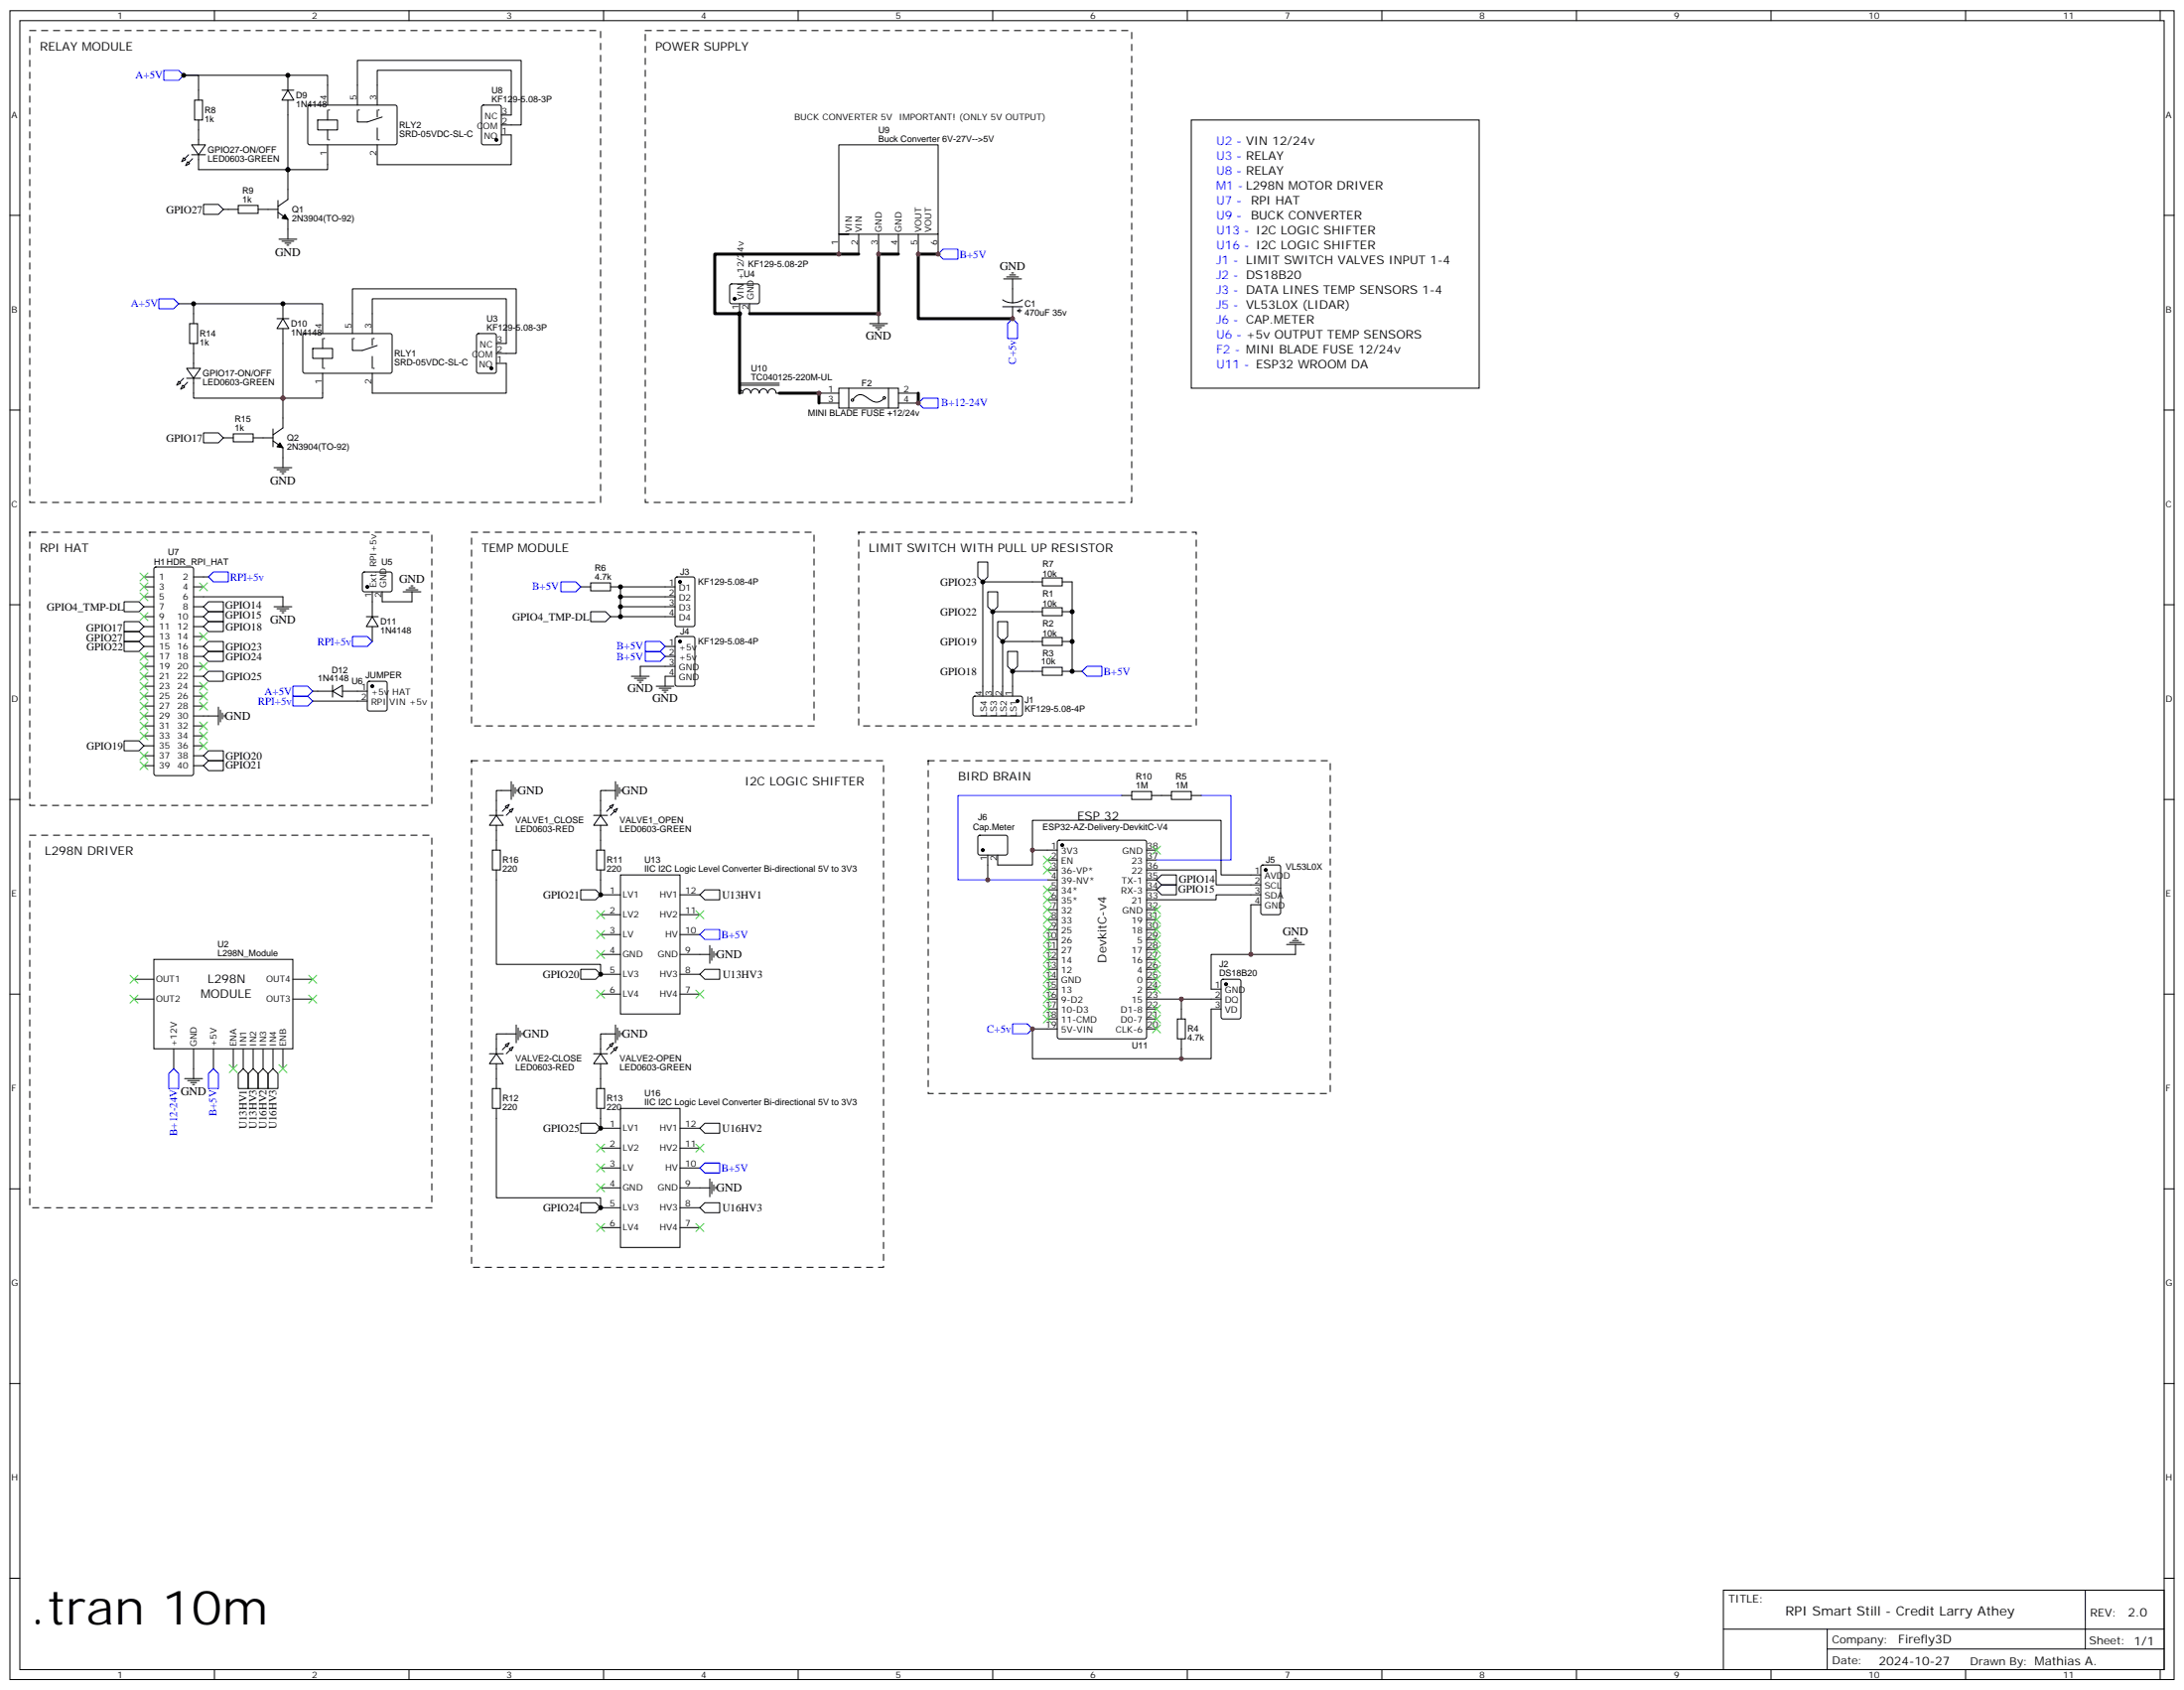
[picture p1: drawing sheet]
<svg xmlns="http://www.w3.org/2000/svg" width="776mm" height="600mm" viewBox="0 0 776 600" stroke-linecap="round" stroke-linejoin="round" font-family="sans-serif">
<g fill="none" stroke="#000" stroke-width=".35">
<path d="M3.5 3.8h769.1v592.7h-769.1zM7.1 7.3h762v585.6h-762zM76.2 3.8v3.5M145.3 3.8v3.5M214.5 3.8v3.5M283.6 3.8v3.5M352.8 3.8v3.5M421.9 3.8v3.5M491.1 3.8v3.5M560.2 3.8v3.5M629.4 3.8v3.5M698.5 3.8v3.5"/>
<path d="M767.6 3.8v3.5M69.1 35.6h2.9v7h-2.9zM70.6 35.6v-8.9h-5.3h51.1v10.6M100.2 32h4.2M102.3 32l2.1 3.6h-4.2zM102.3 35.6v24.7h14.1v-8.9M102.3 26.7v5.3M109.6 37.5l.5-.2 30.6 .1 .4 .6-.1 13-.6 .4h-30.6l-.4-.7v-12.7zM116.4 39.1v3.5M127 39.1v4.2h3.5l5.3-1.7M127 37.3v-15.9h58.2v23h-7M134.1 37.3v-12.3h47.6v15.9h-3.5"/>
<path d="M134.1 39.1v2.5M171.3 37.5l.5-.2h5.6l.7 .5 .1 12.9-.5 .7h-5.9l-.6-.4-.1-13zM65.3 56l.7 .7-1.4 .7zM66.7 57.4l.7 .7-1.4 .7zM68.1 51.4h4.9l-2.4 3.6zM68.1 55h4.9M70.6 55v5.3h31.7v10.5l-3.5 2.5M70.6 42.6v8.8M112.9 42.6h7v3.5h-7zM116.4 46.1v3.6M134.1 45.4v4.3M178.2 47.9h3.5v10.6h-47.6v-7.1"/>
<path d="M423.3 42.6h102.3v95.3h-102.3zM3.5 76.5h3.6M72.3 72.6h5.3l1.8 1.8-1.8 1.7h-5.3zM79.4 74.4h5.3M84.7 73h7v2.8h-7zM91.7 74.4h7.1M98.8 75.4l3.5 2.5v7M98.8 71.2v6.3M769.1 76.5h3.5M99.1 84.9h6.4M100.2 85.7h4.2M101.2 86.4h2.2"/>
<path d="M102 87.1h.7M301.6 83.2h-3.5v-31.8h35.3v31.8h-35.3v7M305.2 83.2v7M312.2 83.2v7M319.3 83.2v7M326.3 83.2v7M333.4 83.2v7M356.7 99.1h6.3M357.7 98.4h4.2M358.8 97.6h2.1M359.5 96.9h.7M359.8 99.1v8.4"/>
<path d="M63.5 107.9h5.3v7M67.4 114.9h2.8v7.1h-2.8zM68.8 107.9h45.9v10.6M98.4 113.2h4.3M100.5 113.2l2.2 3.5h-4.3zM100.5 116.7v24.7h14.2v-8.8M100.5 107.9v5.3M107.8 118.7l.5-.2h30.6l.4 .7v12.9l-.7 .5-30.6-.1-.4-.6v-12.7zM125.2 118.5v-15.9h58.2v22.9h-7M132.3 118.5v-12.4h47.6v15.9h-3.5M169.6 118.7l.4-.2h5.7l.6 .4 .1 13-.5 .6-5.9 .1-.6-.5-.1-12.9zM259.5 101l.5-.2 9.4 .1 .5 .6-.1 5.9-.6 .5-9.5-.1-.4-.6v-5.7z"/>
<path d="M262.8 107.9v3.5M266.3 107.9v3.5M309 114.9h6.4M310.1 115.6h4.2M311.1 116.3h2.2M311.9 117.1h.7M312.2 111.4v3.5M356.3 106.5l1.7 .8 1.8 .2M356.3 108.9h7.1M359.8 108.9v4.3M361.9 110.3h-.3h1.4M362.3 109.6v1.5"/>
<path d="M363.4 106.5l-1.7 .8-1.9 .2M63.5 135.4l.7 .7-1.4 .7zM64.9 136.8l.7 .7-1.4 .7zM66.3 130.8h5l-2.5 3.5zM66.3 134.3h5M68.8 134.3v7.1h31.7v10.6l-3.5 2.4M68.8 122v8.8M111.1 123.8h7.1v3.5h-7.1zM114.7 120.2v3.6M114.7 127.3v3.5M125.2 120.2v4.3h3.6l5.3-1.8M132.3 120.2v2.5"/>
<path d="M132.3 126.6v4.2M176.4 129h3.5v10.6h-47.6v-7M262.8 136.8h14.1M262.8 136.1h14.1M266.7 139.6a1.41 1.41 0 0 0-1.4-1.5 1.41 1.41 0 0 0-1.4 1.5h-1.1M266.9 139.6a1.41 1.41 0 0 1 1.4-1.5 1.41 1.41 0 0 1 1.4 1.5M269.9 139.6a1.41 1.41 0 0 1 1.4-1.5 1.41 1.41 0 0 1 1.4 1.5M272.9 139.6a1.41 1.41 0 0 1 1.4-1.5 1.41 1.41 0 0 1 1.5 1.5M275.9 139.6h1M291 139.6h7.1M298.1 137.9h21.2v7h-21.2zM301.6 137.9v7"/>
<path d="M315.7 137.9v7M319.3 139.6h7M3.5 145.6h3.6M72.3 153.7h5.3l1.8 1.8-1.8 1.8h-5.3zM79.4 155.5h3.5M82.9 154.1h7.1v2.8h-7.1zM90 155.5h7M97 156.6l3.5 2.4v7.1M97 152.3v6.4M291 143.2h7.1M303.2 141.7a3.1 3.1 0 0 1 5.2-.3l.6 .4a3.3 3.3 0 0 0 4.8 0M319.3 143.2h7"/>
<path d="M769.1 145.6h3.5M97.4 166.1h6.3M98.4 166.8h4.3M99.5 167.5h2.1M100.2 168.2h.7M347.5 199.6h3.5v5.3l-1.8 1.8-1.7-1.8zM3.5 214.8h3.6M44.1 213.7h5.3l1.8 1.8-1.8 1.7h-5.3zM51.2 215.5h3.5M51.2 204.9h3.5M51.2 208.4h3.5M51.2 211.9h3.5"/>
<path d="M51.2 219h3.5M54.9 201.6l.5-.2h12.7l.5 .2 .2 .5v72.6l-.2 .5-.5 .2h-12.7l-.5-.2-.2-.5v-72.6zM68.8 211.9h31.7v3.6M68.8 215.5h3.5M68.8 204.9h5.3M68.8 208.4h3.5M68.8 219h3.5M72.3 219l1.8-1.8h5.3v3.6h-5.3zM72.3 215.5l1.8-1.8h5.3v3.5h-5.3zM97.4 215.5h6.3M98.4 216.2h4.3M99.5 216.9h2.1"/>
<path d="M100.2 217.6h.7M129 203.3l.5-.2 9.4 .1 .4 .6v6l-.7 .4-9.4-.1-.4-.6v-5.7zM130.2 219h4.2M132.3 219l2.1 3.5h-4.2zM132.3 210.2v8.8M135.8 210.2v3.5h10.6v-3.5M143.2 210.2h6.4M144.3 209.5h4.2M145.3 208.8h2.2M146 208.1h.8M206.4 208.4h3.5M209.9 207h7.1v2.8h-7.1z"/>
<path d="M209.9 217.2h5.3l1.8 1.8-1.8 1.8h-5.3zM217 208.4h3.5M220.5 215.5h19.4M220.5 211.9h19.4M220.5 219h19.4M239.9 208.4h-19.4v10.6h-3.5M240.1 205.1l.5-.2h5.6l.7 .4v16.5l-.4 .7h-5.9l-.7-.4v-16.5zM351 210.2h3.5v5.3l-1.7 1.7-1.8-1.7zM370.4 205.2h7.1v2.9h-7.1zM370.4 215.8h7.1v2.9h-7.1zM370.4 217.2h-17.6v30M370.4 206.7h-21.2v40.5"/>
<path d="M377.5 206.7h3.5v31.7M377.5 217.2h3.5M769.1 214.8h3.5M44.1 227.8h5.3l1.8 1.8-1.8 1.8h-5.3zM44.1 220.8h5.3l1.8 1.7-1.8 1.8h-5.3zM44.1 224.3h5.3l1.8 1.8-1.8 1.7h-5.3zM51.2 222.5h3.5M51.2 226.1h3.5M51.2 229.6h3.5M51.2 233.1h3.5M51.2 236.6h3.5M68.8 222.5h3.5"/>
<path d="M68.8 226.1h3.5M68.8 229.6h3.5M68.8 233.1h3.5M68.8 236.6h3.5M74.1 227.8h5.3v3.6h-5.3l-1.8-1.8zM74.1 231.4h5.3v3.5h-5.3l-1.8-1.8zM74.1 220.8h5.3v3.5h-5.3l-1.8-1.8zM132.3 222.5v5.3M236.4 229.6h3.5M236.4 233.1h3.5M239.9 236.6h-12.4v3.6M240.1 226.3l.5-.2h5.6l.7 .4v16.5l-.4 .6-5.9 .1-.7-.5v-16.4z"/>
<path d="M354.5 220.8h3.6v5.3l-1.8 1.7-1.8-1.7zM358.1 231.4h3.5v5.2l-1.8 1.8-1.7-1.8zM370.4 226.4h7.1v2.8h-7.1zM370.4 237h7.1v2.8h-7.1zM370.4 238.4h-10.6v8.8M370.4 227.8h-14.1v19.4M377.5 227.8h3.5M377.5 238.4h7M51.2 240.2h3.5M51.2 243.7h3.5M51.2 247.2h3.5M51.2 250.8h3.5"/>
<path d="M51.2 254.3h3.5M51.2 257.8h3.5M68.8 240.2h3.5M68.8 243.7h3.5M68.8 247.2h3.5M68.8 250.8h3.5M68.8 254.3h8.8M68.8 257.8h3.5M72.3 240.2l1.8-1.8h5.3v3.5h-5.3zM77.6 251.1v6.4M78.3 252.2v4.2M79 253.2v2.1"/>
<path d="M79.7 253.9v.7M111.1 245.5h7.1M111.1 249h19.4M118.2 245.5l3.5-2.2v4.3zM118.2 243.3v4.3M121.7 245.5h8.8M130.8 242.1l.4-.2h5.7l.6 .5 .1 9.4-.5 .7h-5.9l-.6-.4-.1-9.5zM224.4 240.2h6.3M225.4 240.9h4.3M226.5 241.6h2.1M227.2 242.3h.7M233.2 243.7h6.3"/>
<path d="M234.2 244.4h4.3M235.3 245.1h2.1M236 245.8h.7M239.9 240.2h-3.5v3.5M346 247.4l.4-.2 16.5 .1 .5 .6-.1 6-.6 .4-16.5-.1-.5-.6v-5.7zM44.1 263.1h5.3l1.8 1.8-1.8 1.7h-5.3zM51.2 261.3h3.5M51.2 264.9h3.5M51.2 268.4h3.5M51.2 271.9h3.5M68.8 261.3h3.5M68.8 264.9h3.5"/>
<path d="M68.8 268.4h3.5M68.8 271.9h3.5M74.1 266.6h5.3v3.6h-5.3l-1.8-1.8zM74.1 270.2h5.3v3.5h-5.3l-1.8-1.8zM181.7 277.6v6.3M182.4 278.6v4.3M183.1 279.7v2.1M218.7 277.6v6.3M219.4 278.6v4.3M220.1 279.7v2.1M3.5 283.9h3.6M173.9 289.6h5"/>
<path d="M176.4 289.6l2.5 3.5h-5zM176.4 293.1v8.8M179.6 286.4l1.4-.7-.7 1.4zM181 287.8l1.4-.7-.7 1.4zM181.7 280.7h-5.3v8.9M183.8 280.4v.7M211 289.6h4.9M213.4 289.6l2.5 3.5h-4.9zM213.4 293.1v8.8M216.6 286.4l1.4-.7-.7 1.4zM218 287.8l1.4-.7-.7 1.4zM218.7 280.7h-5.3v8.9"/>
<path d="M220.8 280.4v.7M347.7 296.8l.5-.2 9.4 .1 .5 .6-.1 5.9-.6 .5-9.5-.1-.4-.6v-5.7zM375.9 298.6l.5-.2h30.4l.6 .4 .1 69.4-.5 .7h-30.6l-.6-.4-.1-69.4zM398.6 282.5h3.6M402.2 281.1h7v2.8h-7zM409.2 282.5h7.1M416.3 281.1h7v2.8h-7zM423.3 282.5h3.6M769.1 283.9h3.5M175 301.9h2.8v7.1h-2.8zM176.4 309v33.5h37v3.5M206.4 316h5.3l1.7 1.8-1.7 1.7h-5.3z"/>
<path d="M212 301.9h2.8v7.1h-2.8zM213.4 317.8h7.1M213.4 309v8.8M220.5 310.7h21.2v49.4h-21.2zM241.7 317.8h7M248.7 317.8l1.8-1.8h5.3v3.5h-5.3zM351 303.7v8.8M366.9 301.9v5.3h-12.4v-3.5M372.2 305.4h3.5M372.2 309h3.5M372.2 312.5h3.5M372.2 316h3.5"/>
<path d="M372.2 319.5h3.5M375.7 301.9h-8.8v-10.6h67v19.4h14.1M407.5 309h24.7v5.3h15.8M407.5 301.9h3.5M407.5 305.4h3.5M407.5 312.5h3.5M407.5 316h3.5M411 316l1.7-1.7h5.3v3.5h-5.3zM412.7 310.7h5.3v3.6h-5.3l-1.7-1.8zM448 317.8h-15.8v1.7h-24.7M448.3 307.4l.4-.2h5.7l.6 .4 .1 16.5-.5 .7h-5.9l-.6-.4-.1-16.5zM213.4 324.8h7.1"/>
<path d="M213.4 331.9h7.1M213.4 338.9h7.1M241.7 324.8h7M241.7 331.9h7M241.7 338.9h10.5M252.2 335.8v6.3M252.9 336.8v4.3M253.6 337.9v2.1M254.4 338.6v.7M372.2 323.1h3.5M372.2 326.6h3.5M372.2 330.1h3.5"/>
<path d="M372.2 333.7h3.5M372.2 337.2h3.5M407.5 323.1h3.5M407.5 326.6h3.5M407.5 330.1h3.5M407.5 333.7h3.5M407.5 337.2h3.5M448 321.3h-3.5v17.6M457.2 335.4h6.3M458.3 334.7h4.2M459.3 334h2.1M460 333.3h.7"/>
<path d="M460.4 335.4v3.5h-30v12.4h3.5M3.5 353.1h3.6M47.6 347.8h7.1M47.6 354.8h7.1M54.7 340.7h49.4v31.8h-49.4zM104.1 347.8h7M104.1 354.8h7M206.4 344.2h5.3l1.7 1.8-1.7 1.8h-5.3zM213.4 353.1h7.1M213.4 346h7.1M241.7 353.1h7M241.7 346h7"/>
<path d="M250.5 344.2h5.3v3.6h-5.3l-1.8-1.8zM372.2 347.8h3.5M372.2 354.8h3.5M372.2 340.7h3.5M372.2 344.2h3.5M372.2 351.3h3.5M372.2 358.4h3.5M407.5 354.8h12.3v7.1M407.5 347.8h3.5M407.5 340.7h3.5M407.5 344.2h3.5M407.5 351.3h3.5"/>
<path d="M407.5 358.4h3.5M419.8 354.8h14.1M433.9 358.4h-3.5v17.6h-10.6M434.2 348l.4-.2h5.7l.6 .4 .1 13-.5 .6-5.9 .1-.6-.5-.1-12.9zM769.1 353.1h3.5M61.7 372.5v7M68.8 372.5v10.5M75.8 372.5v7M82.9 372.5v7M86.4 372.5v7M90 379.5l1.7 1.8v5.3h-3.5v-5.3zM90 372.5v7"/>
<path d="M93.5 379.5l1.7 1.8v5.3h-3.5v-5.3zM93.5 372.5v7M97 379.5l1.8 1.8v5.3h-3.6v-5.3zM97 372.5v7M100.5 372.5v7M173.9 374.2h5M176.4 374.2l2.5 3.6h-5zM176.4 377.8v8.8M179.6 371.1l1.4-.8-.7 1.5zM181 372.5l1.4-.7-.7 1.4zM183.4 367.2h-7v7M183.4 364v6.3"/>
<path d="M184.1 365.1v4.2M184.9 366.1v2.1M185.6 366.8v.7M211 374.2h4.9M213.4 374.2l2.5 3.6h-4.9zM213.4 377.8v8.8M216.6 371.1l1.4-.8-.7 1.5zM218 372.5l1.4-.7-.7 1.4zM218.7 367.2h-5.3v7M218.7 364v6.3M219.4 365.1v4.2M220.1 366.1v2.1"/>
<path d="M220.8 366.8v.7M372.2 361.9h3.5M375.7 365.4h-8.8v10.6h52.9v-7.1M407.5 361.9h3.5M407.5 365.4h3.5M418.4 361.9h2.8v7h-2.8zM65.6 383h6.4M66.7 383.8h4.2M67.7 384.5h2.1M68.4 385.2h.7M84.7 381.3l1.7-1.8 1.8 1.8v5.3h-3.5zM175 386.6h2.8v7h-2.8z"/>
<path d="M176.4 393.6v31.8h37v3.5M206.4 398.9h5.3l1.7 1.8-1.7 1.7h-5.3zM212 386.6h2.8v7h-2.8zM213.4 393.6v7.1M220.5 393.6h21.2v49.4h-21.2zM213.4 400.7h7.1M213.4 407.7h7.1M213.4 414.8h7.1M241.7 400.7h7M241.7 407.7h7M241.7 414.8h7M248.7 400.7l1.8-1.8h5.3v3.5h-5.3z"/>
<path d="M252.2 418.7v6.3M252.9 419.7v4.3M3.5 422.2h3.6M206.4 427.1h5.3l1.7 1.8-1.7 1.8h-5.3zM213.4 421.9h7.1M213.4 428.9h7.1M213.4 436h7.1M241.7 421.9h10.5M241.7 428.9h7M241.7 436h7M248.7 428.9l1.8-1.8h5.3v3.6h-5.3zM253.6 420.8v2.1"/>
<path d="M254.4 421.5v.7M769.1 422.2h3.5M3.5 491.3h3.6M769.1 491.3h3.5M3.5 560.5h3.6M612.4 564.7h156.7v28.2h-156.7zM612.5 578.6h156.4M649.3 578.6v14.1M741 564.8l.1 20.8M769.1 560.5h3.5M76.2 592.9v3.6M145.3 592.9v3.6"/>
<path d="M214.5 592.9v3.6M283.6 592.9v3.6M352.8 592.9v3.6M421.9 592.9v3.6M491.1 592.9v3.6M560.2 592.9v3.6M629.4 592.9v3.6M649.3 585.6h119.6M698.5 592.9v3.6M767.6 592.9v3.6"/>
<circle cx="263.3" cy="138.7" r=".18"/>
<circle cx="302.9" cy="142.1" r=".42"/>
<circle cx="314.2" cy="141.3" r=".44"/>
</g>
<path d="M10.6 10.9h202.8v167.5h-202.8zM229.3 10.9h172.9v167.5h-172.9zM10.6 189h142.9v97h-142.9zM167.6 189h121.7v68.8h-121.7zM305.2 189h119.9v68.8h-119.9zM167.6 270.2h146.4v179.9h-146.4zM329.8 270.2h142.9v118.1h-142.9zM10.6 296.6h142.9v132.3h-142.9z" fill="none" stroke="#000" stroke-width=".35" stroke-dasharray="2.1 2.1"/>
<g fill="#000" stroke="#000" stroke-width=".35">
<path d="M65.6 56.4l1.4-1.4zM68.4 56.4l-1.4 1.4zM101.2 76.1l1.1 1.8-2.1-.4zM63.9 135.7l1.4-1.4zM65.3 137.2l1.4-1.5zM99.5 157.3l1 1.7-2.1-.3zM178.5 288.1l1.4-1.4zM179.9 289.6l1.4-1.5zM215.5 288.1l1.5-1.4zM218.4 288.1l-1.4 1.5zM178.5 372.8l1.4-1.4zM179.9 374.2l1.4-1.4z"/>
<path d="M215.5 372.8l1.5-1.4zM217 374.2l1.4-1.4z"/>
<circle cx="176.4" cy="49.7" r=".53"/>
<circle cx="261.1" cy="106.1" r=".53"/>
<circle cx="174.6" cy="130.8" r=".53"/>
<circle cx="130.5" cy="208.4" r=".53"/>
<circle cx="241.7" cy="206.7" r=".53"/>
<circle cx="241.7" cy="227.8" r=".53"/>
<circle cx="132.3" cy="243.7" r=".53"/>
<circle cx="361.6" cy="249" r=".53"/>
<circle cx="349.2" cy="301.9" r=".53"/>
<circle cx="377.5" cy="300.1" r=".53"/>
<circle cx="449.8" cy="309" r=".53"/>
<circle cx="435.7" cy="349.5" r=".53"/>
</g>
<g fill="#000">
<circle cx="65.3" cy="26.7" r=".88"/>
<circle cx="102.3" cy="26.7" r=".88"/>
<circle cx="116.8" cy="39.1" r=".18"/>
<circle cx="127.4" cy="39.1" r=".18"/>
<circle cx="134.4" cy="39.1" r=".18"/>
<circle cx="116.8" cy="49.7" r=".18"/>
<circle cx="134.4" cy="49.7" r=".18"/>
<circle cx="102.3" cy="60.3" r=".88"/>
<circle cx="68.8" cy="107.9" r=".88"/>
<circle cx="100.5" cy="107.9" r=".88"/>
<circle cx="262.8" cy="111.4" r=".88"/>
<circle cx="115" cy="120.2" r=".18"/>
<circle cx="115" cy="130.8" r=".18"/>
<circle cx="125.6" cy="120.2" r=".18"/>
<circle cx="132.6" cy="130.8" r=".18"/>
<circle cx="132.6" cy="120.2" r=".18"/>
<circle cx="100.5" cy="141.4" r=".88"/>
<circle cx="220.5" cy="211.9" r=".88"/>
<circle cx="220.5" cy="215.5" r=".88"/>
<circle cx="220.5" cy="219" r=".88"/>
<circle cx="220.5" cy="208.4" r=".88"/>
<circle cx="349.3" cy="206.7" r=".88"/>
<circle cx="352.8" cy="217.2" r=".88"/>
<circle cx="381" cy="217.2" r=".88"/>
<circle cx="356.3" cy="227.8" r=".88"/>
<circle cx="359.8" cy="238.4" r=".88"/>
<circle cx="381" cy="238.4" r=".88"/>
<circle cx="381" cy="227.8" r=".88"/>
<circle cx="213.4" cy="317.8" r=".88"/>
<circle cx="213.4" cy="346" r=".88"/>
<circle cx="213.4" cy="400.7" r=".88"/>
<circle cx="213.4" cy="428.9" r=".88"/>
</g>
<g fill="none" stroke="#00f" stroke-width=".35">
<path d="M58.2 25h5.3l1.8 1.7-1.8 1.8h-5.3zM333.4 90.2l1.7-1.7h5.3v3.5h-5.3zM56.4 106.1h5.3l1.8 1.8-1.8 1.7h-5.3zM359.8 113.2l1.8 1.7v5.3h-3.5v-5.3zM326.3 143.2l1.8-1.8h5.3v3.5h-5.3zM74.1 204.9l1.7-1.8h5.3v3.6h-5.3zM199.3 206.7h5.3l1.8 1.7-1.8 1.8h-5.3zM125.2 226.1h5.3l1.8 1.7-1.8 1.8h-5.3zM229.3 231.4h5.3l1.8 1.7-1.8 1.8h-5.3zM229.3 227.8h5.3l1.8 1.8-1.8 1.8h-5.3zM384.5 238.4l1.8-1.8h5.3v3.6h-5.3zM104.1 247.2h5.3l1.7 1.8-1.7 1.8h-5.3z"/>
<path d="M104.1 243.7h5.3l1.7 1.8-1.7 1.7h-5.3zM398.6 282.5h-58.2v30h31.8M426.9 282.5h10.5v22.9h-26.4M248.7 331.9l1.8-1.8h5.3v3.6h-5.3zM61.7 379.5l1.8 1.8v5.3h-3.5v-5.3zM359.8 363.6h5.3l1.8 1.8-1.8 1.8h-5.3zM74.1 381.3l1.7-1.8 1.8 1.8v5.3h-3.5zM248.7 414.8l1.8-1.8h5.3v3.6h-5.3z"/>
</g>
<g fill="none" stroke="#3c3" stroke-width=".35">
<path d="M49.7 210.5l2.9 2.9M49.7 207l2.9 2.8M49.7 217.6l2.9 2.8M49.7 203.5l2.9 2.8M52.6 210.5l-2.9 2.9M52.6 207l-2.9 2.8M52.6 217.6l-2.9 2.8M52.6 203.5l-2.9 2.8M70.9 207l2.8 2.8M73.7 207l-2.8 2.8M49.7 231.7l2.9 2.8M49.7 235.2l2.9 2.9"/>
<path d="M49.7 238.8l2.9 2.8M52.6 231.7l-2.9 2.8M52.6 235.2l-2.9 2.9M52.6 238.8l-2.9 2.8M70.9 224.6l2.8 2.9M70.9 235.2l2.8 2.9M73.7 224.6l-2.8 2.9M73.7 235.2l-2.8 2.9M49.7 245.8l2.9 2.8M49.7 249.3l2.9 2.9M49.7 252.9l2.9 2.8M49.7 256.4l2.9 2.8"/>
<path d="M49.7 242.3l2.9 2.8M49.7 259.9l2.9 2.8M52.6 245.8l-2.9 2.8M52.6 249.3l-2.9 2.9M52.6 252.9l-2.9 2.8M52.6 256.4l-2.9 2.8M52.6 242.3l-2.9 2.8M52.6 259.9l-2.9 2.8M70.9 249.3l2.8 2.9M70.9 259.9l2.8 2.8M70.9 245.8l2.8 2.8M70.9 242.3l2.8 2.8"/>
<path d="M70.9 256.4l2.8 2.8M73.7 249.3l-2.8 2.9M73.7 245.8l-2.8 2.8M73.7 242.3l-2.8 2.8M73.7 259.9l-2.8 2.8M73.7 256.4l-2.8 2.8M49.7 267l2.9 2.8M49.7 270.5l2.9 2.8M52.6 270.5l-2.9 2.8M52.6 267l-2.9 2.8M70.9 263.5l2.8 2.8M73.7 263.5l-2.8 2.8"/>
<path d="M370.8 314.6l2.8 2.8M370.8 307.6l2.8 2.8M370.8 304l2.8 2.8M370.8 318.1l2.8 2.9M373.6 314.6l-2.8 2.8M373.6 307.6l-2.8 2.8M373.6 304l-2.8 2.8M373.6 318.1l-2.8 2.9M409.6 300.5l2.8 2.8M412.4 300.5l-2.8 2.8M212 323.4l2.8 2.8M212 330.5l2.8 2.8"/>
<path d="M212 337.5l2.8 2.9M214.8 323.4l-2.8 2.8M214.8 330.5l-2.8 2.8M214.8 337.5l-2.8 2.9M247.3 323.4l2.8 2.8M250.1 323.4l-2.8 2.8M370.8 321.7l2.8 2.8M370.8 325.2l2.8 2.8M370.8 328.7l2.8 2.8M370.8 332.2l2.8 2.9M370.8 335.8l2.8 2.8M370.8 339.3l2.8 2.8"/>
<path d="M373.6 321.7l-2.8 2.8M373.6 325.2l-2.8 2.8M373.6 328.7l-2.8 2.8M373.6 332.2l-2.8 2.9M373.6 335.8l-2.8 2.8M373.6 339.3l-2.8 2.8M409.6 339.3l2.8 2.8M409.6 335.8l2.8 2.8M409.6 332.2l2.8 2.9M409.6 328.7l2.8 2.8M409.6 325.2l2.8 2.8M409.6 321.7l2.8 2.8"/>
<path d="M412.4 339.3l-2.8 2.8M412.4 335.8l-2.8 2.8M412.4 332.2l-2.8 2.9M412.4 328.7l-2.8 2.8M412.4 325.2l-2.8 2.8M412.4 321.7l-2.8 2.8M46.2 346.4l2.8 2.8M46.2 353.4l2.8 2.8M49 346.4l-2.8 2.8M49 353.4l-2.8 2.8M109.7 346.4l2.8 2.8M109.7 353.4l2.8 2.8"/>
<path d="M112.5 346.4l-2.8 2.8M112.5 353.4l-2.8 2.8M212 351.6l2.8 2.9M214.8 351.6l-2.8 2.9M247.3 351.6l2.8 2.9M250.1 351.6l-2.8 2.9M370.8 342.8l2.8 2.9M370.8 346.4l2.8 2.8M370.8 349.9l2.8 2.8M370.8 353.4l2.8 2.8M370.8 356.9l2.8 2.9M373.6 342.8l-2.8 2.9"/>
<path d="M373.6 346.4l-2.8 2.8M373.6 349.9l-2.8 2.8M373.6 353.4l-2.8 2.8M373.6 356.9l-2.8 2.9M409.6 356.9l2.8 2.9M409.6 349.9l2.8 2.8M409.6 346.4l2.8 2.8M409.6 342.8l2.8 2.9M412.4 356.9l-2.8 2.9M412.4 349.9l-2.8 2.8M412.4 346.4l-2.8 2.8M412.4 342.8l-2.8 2.9"/>
<path d="M81.5 378.1l2.8 2.8M84.3 378.1l-2.8 2.8M99.1 378.1l2.9 2.8M102 378.1l-2.9 2.8M370.8 360.5l2.8 2.8M373.6 360.5l-2.8 2.8M409.6 364l2.8 2.8M409.6 360.5l2.8 2.8M412.4 364l-2.8 2.8M412.4 360.5l-2.8 2.8M212 406.3l2.8 2.9M212 413.4l2.8 2.8"/>
<path d="M214.8 406.3l-2.8 2.9M214.8 413.4l-2.8 2.8M247.3 406.3l2.8 2.9M250.1 406.3l-2.8 2.9M212 420.4l2.8 2.9M212 434.6l2.8 2.8M214.8 420.4l-2.8 2.9M214.8 434.6l-2.8 2.8M247.3 434.6l2.8 2.8M250.1 434.6l-2.8 2.8"/>
</g>
<path d="M305.2 90.2h-51.2v21.2h8.8v28.2M319.3 90.2h-7.1v21.2h-45.9M333.4 90.2h-7.1v23h33.5M276.9 139.6h14.1v3.6M326.3 139.6v3.6" fill="none" stroke="#000" stroke-width="1.1"/>
<g fill="#c00">
<circle cx="298.1" cy="90.2" r=".88"/>
<circle cx="312.2" cy="90.2" r=".88"/>
<circle cx="326.3" cy="90.2" r=".88"/>
<circle cx="100.5" cy="141.4" r=".88"/>
<circle cx="326.3" cy="143.2" r=".88"/>
<circle cx="291" cy="139.6" r=".88"/>
<circle cx="333.4" cy="90.2" r=".88"/>
<circle cx="312.2" cy="111.4" r=".88"/>
<circle cx="359.8" cy="113.2" r=".88"/>
<circle cx="366.9" cy="365.4" r=".88"/>
<circle cx="419.8" cy="376" r=".88"/>
<circle cx="419.8" cy="354.8" r=".88"/>
<circle cx="444.5" cy="338.9" r=".88"/>
<circle cx="366.9" cy="301.9" r=".88"/>
<circle cx="351" cy="312.5" r=".88"/>
</g>
<text font-size="16.9" x="10.6" y="577.1">.tran 10m</text>
<text font-size="4.6" x="634.5" y="573.8">RPI Smart Still - Credit Larry Athey</text>
<g font-size="4.2">
<text x="14.1" y="17.9">RELAY MODULE</text>
<text x="232.8" y="17.9">POWER SUPPLY</text>
<text x="444.5" y="72.6">RPI HAT</text>
<text x="444.5" y="77.9">BUCK CONVERTER</text>
<text x="97.7" y="91">GND</text>
<text x="355.2" y="95.8">GND</text>
<text x="307.6" y="120.6">GND</text>
<text x="96" y="172.1">GND</text>
<text x="14.1" y="196.1">RPI HAT</text>
<text x="171.1" y="196.1">TEMP MODULE</text>
<text x="308.7" y="196.1">LIMIT SWITCH WITH PULL UP RESISTOR</text>
<text x="141.8" y="207">GND</text>
<text x="96" y="221.5">GND</text>
<text x="223" y="245.8">GND</text>
<text x="231.8" y="249.3">GND</text>
<text x="79.9" y="255.7">GND</text>
<text x="264.6" y="279">I2C LOGIC SHIFTER</text>
<text x="340.4" y="277.2">BIRD BRAIN</text>
<text x="184" y="282.2">GND</text>
<text x="221" y="282.2">GND</text>
<text x="382.8" y="291.3">ESP 32</text>
<text x="15.9" y="303.7">L298N DRIVER</text>
<text x="455.8" y="332.2">GND</text>
<text x="254.5" y="340.4">GND</text>
<text x="393.2" y="341.9" transform="rotate(-90 393.2 341.9)">DevkitC-v4</text>
<text x="73.7" y="349.3">L298N</text>
<text x="71.3" y="354.6">MODULE</text>
<text x="185.9" y="368.6">GND</text>
<text x="221" y="368.6">GND</text>
<text x="64.2" y="389.1">GND</text>
<text x="254.5" y="423.3">GND</text>
<text x="756.2" y="574">2.0</text>
<text x="674.6" y="583.6">Firefly3D</text>
<text x="667.7" y="591.4">2024-10-27</text>
</g>
<g font-size="4.2" fill="#00f">
<text x="432.2" y="51.4">U2 - VIN 12/24v</text>
<text x="432.2" y="56.7">U3 - RELAY</text>
<text x="432.2" y="62">U8 - RELAY</text>
<text x="432.2" y="67.3">M1 - L298N MOTOR DRIVER</text>
<text x="432.2" y="72.6">U7 -</text>
<text x="432.2" y="77.9">U9 -</text>
<text x="432.2" y="83.2">U13 - I2C LOGIC SHIFTER</text>
<text x="432.2" y="88.5">U16 - I2C LOGIC SHIFTER</text>
<text x="432.2" y="93.8">J1 - LIMIT SWITCH VALVES INPUT 1-4</text>
<text x="432.2" y="99.1">J2 - DS18B20</text>
<text x="432.2" y="104.4">J3 - DATA LINES TEMP SENSORS 1-4</text>
<text x="432.2" y="109.6">J5 - VL53L0X (LIDAR)</text>
<text x="432.2" y="114.9">J6 - CAP.METER</text>
<text x="432.2" y="120.2">U6 - +5v OUTPUT TEMP SENSORS</text>
<text x="432.2" y="125.5">F2 - MINI BLADE FUSE 12/24v</text>
<text x="432.2" y="130.8">U11 - ESP32 WROOM DA</text>
</g>
<g font-size="3.9" fill="#00f">
<text x="48.2" y="28">A+5V</text>
<text x="341" y="91.5">B+5V</text>
<text x="46.5" y="109.1">A+5V</text>
<text x="361.1" y="129.3" transform="rotate(-90 361.1 129.3)">C+5v</text>
<text x="334.4" y="144.2">B+12-24V</text>
<text x="81.8" y="206.1">RPI+5v</text>
<text x="189.1" y="209.6">B+5V</text>
<text x="112.8" y="229.1">RPI+5v</text>
<text x="219.1" y="230.8">B+5V</text>
<text x="219.1" y="234.3">B+5V</text>
<text x="392.3" y="239.8">B+5V</text>
<text x="91.6" y="250.2">RPI+5v</text>
<text x="94" y="246.7">A+5V</text>
<text x="256.4" y="333.1">B+5V</text>
<text x="350.7" y="366.7">C+5v</text>
<text x="77" y="396.5" transform="rotate(-90 77 396.5)">B+5V</text>
<text x="63" y="403.4" transform="rotate(-90 63 403.4)">B+12-24V</text>
<text x="256.4" y="416">B+5V</text>
</g>
<g font-size="3.9">
<text x="59.1" y="75.7">GPIO27</text>
<text x="59.1" y="156.8">GPIO17</text>
<text x="334.2" y="207.9">GPIO23</text>
<text x="16.7" y="216.8">GPIO4_TMP-DL</text>
<text x="80" y="219.8">GPIO15</text>
<text x="80" y="216.3">GPIO14</text>
<text x="182.1" y="220.3">GPIO4_TMP-DL</text>
<text x="334.2" y="218.5">GPIO22</text>
<text x="30.7" y="224.3">GPIO17</text>
<text x="30.7" y="227.8">GPIO27</text>
<text x="80.2" y="223.8">GPIO18</text>
<text x="30.8" y="230.9">GPIO22</text>
<text x="80.2" y="230.8">GPIO23</text>
<text x="334.2" y="229.1">GPIO19</text>
<text x="80.2" y="234.4">GPIO24</text>
<text x="334.2" y="239.7">GPIO18</text>
<text x="80.2" y="241.4">GPIO25</text>
<text x="30.8" y="266.1">GPIO19</text>
<text x="80.2" y="269.7">GPIO20</text>
<text x="80.1" y="273">GPIO21</text>
<text x="418.7" y="316.8">GPIO15</text>
<text x="418.9" y="313.5">GPIO14</text>
<text x="193" y="319">GPIO21</text>
<text x="256.6" y="319.1">U13HV1</text>
<text x="192.9" y="347.3">GPIO20</text>
<text x="256.8" y="347.3">U13HV3</text>
<text x="87.6" y="401.1" transform="rotate(-90 87.6 401.1)">U13HV1</text>
<text x="91.2" y="401.1" transform="rotate(-90 91.2 401.1)">U13HV3</text>
<text x="94.7" y="401.1" transform="rotate(-90 94.7 401.1)">U16HV2</text>
<text x="98.2" y="401.1" transform="rotate(-90 98.2 401.1)">U16HV3</text>
<text x="193" y="401.9">GPIO25</text>
<text x="256.6" y="401.9">U16HV2</text>
<text x="193" y="430.2">GPIO24</text>
<text x="256.7" y="430.2">U16HV3</text>
<text x="614.2" y="569.3">TITLE:</text>
<text x="742.8" y="574">REV:</text>
<text x="651.1" y="583.5">Company:</text>
<text x="742.5" y="584.1">Sheet: 1/1</text>
<text x="651.1" y="591.2">Date:</text>
<text x="700.1" y="591.3">Drawn By: Mathias A.</text>
</g>
<g font-size="3.2">
<text x="41.6" y="6.8">1</text>
<text x="110.8" y="6.8">2</text>
<text x="179.9" y="6.8">3</text>
<text x="249.1" y="6.8">4</text>
<text x="318.2" y="6.8">5</text>
<text x="387.3" y="6.8">6</text>
<text x="456.5" y="6.8">7</text>
<text x="525.6" y="6.8">8</text>
<text x="594.8" y="6.8">9</text>
<text x="663.9" y="6.8">10</text>
<text x="733.1" y="6.8">11</text>
<text x="105.1" y="34.9">D9</text>
<text x="116.1" y="35.6" transform="rotate(-90 116.1 35.6)">4</text>
<text x="126.6" y="35.6" transform="rotate(-90 126.6 35.6)">5</text>
<text x="133.7" y="35.6" transform="rotate(-90 133.7 35.6)">3</text>
<text x="174.6" y="33.1">U8</text>
<text x="4.1" y="41.9">A</text>
<text x="72.7" y="40.2">R8</text>
<text x="105.1" y="38.2">1N4148</text>
<text x="174.6" y="36.3">KF129-5.08-3P</text>
<text x="178.3" y="40.5">3</text>
<text x="769.6" y="41.9">A</text>
<text x="72.7" y="43.4">1k</text>
<text x="141.8" y="45.5">RLY2</text>
<text x="169.5" y="45.8">COM</text>
<text x="172.3" y="42.3">NC</text>
<text x="178.3" y="47.6">1</text>
<text x="178.3" y="44">2</text>
<text x="282.2" y="42.6">BUCK CONVERTER 5V</text>
<text x="312.1" y="47.2">U9</text>
<text x="319.4" y="42.6">IMPORTANT! (ONLY 5V OUTPUT)</text>
<text x="141.8" y="48.7">SRD-05VDC-SL-C</text>
<text x="172" y="49.3">NO</text>
<text x="312.1" y="50.4">Buck Converter 6V-27V--&gt;5V</text>
<text x="73.7" y="57.5">LED0603-GREEN</text>
<text x="73.7" y="54.3">GPIO27-ON/OFF</text>
<text x="116.1" y="55.2" transform="rotate(-90 116.1 55.2)">1</text>
<text x="133.7" y="55.2" transform="rotate(-90 133.7 55.2)">2</text>
<text x="86.1" y="71.9">1k</text>
<text x="86.1" y="68.8">R9</text>
<text x="103.7" y="75.5">Q1</text>
<text x="103.7" y="78.7">2N3904(TO-92)</text>
<text x="302.7" y="82.5" transform="rotate(-90 302.7 82.5)">VIN</text>
<text x="306.2" y="82.5" transform="rotate(-90 306.2 82.5)">VIN</text>
<text x="313.3" y="82.5" transform="rotate(-90 313.3 82.5)">GND</text>
<text x="320.3" y="82.5" transform="rotate(-90 320.3 82.5)">GND</text>
<text x="327.4" y="82.5" transform="rotate(-90 327.4 82.5)">VOUT</text>
<text x="330.9" y="82.5" transform="rotate(-90 330.9 82.5)">VOUT</text>
<text x="297.7" y="87" transform="rotate(-90 297.7 87)">1</text>
<text x="304.8" y="87" transform="rotate(-90 304.8 87)">2</text>
<text x="311.9" y="87" transform="rotate(-90 311.9 87)">3</text>
<text x="318.9" y="87" transform="rotate(-90 318.9 87)">4</text>
<text x="326" y="87" transform="rotate(-90 326 87)">5</text>
<text x="333" y="87" transform="rotate(-90 333 87)">6</text>
<text x="265.8" y="94.9">KF129-5.08-2P</text>
<text x="264.2" y="98.4">U4</text>
<text x="264.2" y="106.6" transform="rotate(-90 264.2 106.6)">VIN +12/24v</text>
<text x="267.8" y="106.6" transform="rotate(-90 267.8 106.6)">GND</text>
<text x="4.1" y="111.1">B</text>
<text x="262.5" y="110.1" transform="rotate(-90 262.5 110.1)">1</text>
<text x="266" y="110.1" transform="rotate(-90 266 110.1)">2</text>
<text x="364.1" y="112.2">470uF 35v</text>
<text x="364.1" y="109">C1</text>
<text x="769.6" y="111.1">B</text>
<text x="70.9" y="119.6">R14</text>
<text x="103.4" y="119.3">1N4148</text>
<text x="103.4" y="116.1">D10</text>
<text x="114.3" y="116.7" transform="rotate(-90 114.3 116.7)">4</text>
<text x="124.9" y="116.7" transform="rotate(-90 124.9 116.7)">5</text>
<text x="131.9" y="116.7" transform="rotate(-90 131.9 116.7)">3</text>
<text x="172.9" y="117.4">KF129-5.08-3P</text>
<text x="172.9" y="114.3">U3</text>
<text x="70.9" y="122.8">1k</text>
<text x="170.5" y="123.4">NC</text>
<text x="176.6" y="125.2">2</text>
<text x="176.6" y="121.6">3</text>
<text x="140.1" y="129.8">SRD-05VDC-SL-C</text>
<text x="140.1" y="126.6">RLY1</text>
<text x="167.7" y="126.9">COM</text>
<text x="170.2" y="130.5">NO</text>
<text x="176.6" y="128.7">1</text>
<text x="266.9" y="131.9">U10</text>
<text x="72" y="136.8">LED0603-GREEN</text>
<text x="72" y="133.7">GPIO17-ON/OFF</text>
<text x="114.3" y="136.4" transform="rotate(-90 114.3 136.4)">1</text>
<text x="131.9" y="136.4" transform="rotate(-90 131.9 136.4)">2</text>
<text x="266.9" y="135">TC040125-220M-UL</text>
<text x="306.2" y="137.2">F2</text>
<text x="294.3" y="139.3">1</text>
<text x="294.3" y="142.8">3</text>
<text x="321" y="139.3">2</text>
<text x="321" y="142.8">4</text>
<text x="83.4" y="149.9">R15</text>
<text x="287.1" y="147.8">MINI BLADE FUSE +12/24v</text>
<text x="83.4" y="153">1k</text>
<text x="102" y="159.9">2N3904(TO-92)</text>
<text x="102" y="156.6">Q2</text>
<text x="4.1" y="180.2">C</text>
<text x="769.6" y="180.2">C</text>
<text x="59.6" y="197.2">U7</text>
<text x="54.7" y="200.7">H1HDR_RPI_HAT</text>
<text x="135.5" y="200.7">U5</text>
<text x="211.3" y="202.8">R6</text>
<text x="370.4" y="201.4">R7</text>
<text x="56.4" y="206">1</text>
<text x="56.4" y="209.5">3</text>
<text x="65" y="206">2</text>
<text x="65" y="209.5">4</text>
<text x="133.7" y="208.9" transform="rotate(-90 133.7 208.9)">Ext. RPI+5v</text>
<text x="137.2" y="208.9" transform="rotate(-90 137.2 208.9)">GND</text>
<text x="211.3" y="206">4.7k</text>
<text x="237.7" y="208.1">1</text>
<text x="241.2" y="209.8">D1</text>
<text x="241.7" y="204.3">J3</text>
<text x="248.1" y="207.8">KF129-5.08-4P</text>
<text x="370.4" y="204.9">10k</text>
<text x="56.4" y="213">5</text>
<text x="65" y="213">6</text>
<text x="131.9" y="212.4" transform="rotate(-90 131.9 212.4)">1</text>
<text x="135.5" y="212.4" transform="rotate(-90 135.5 212.4)">2</text>
<text x="237.7" y="211.6">2</text>
<text x="237.7" y="215.1">3</text>
<text x="241.2" y="213.4">D2</text>
<text x="370.4" y="215.5">10k</text>
<text x="370.4" y="211.9">R1</text>
<text x="56.4" y="216.5">7</text>
<text x="56.4" y="220.1">9</text>
<text x="63" y="220.1">10</text>
<text x="65" y="216.5">8</text>
<text x="135.1" y="221.9">D11</text>
<text x="237.7" y="218.7">4</text>
<text x="241.2" y="216.9">D3</text>
<text x="241.2" y="220.4">D4</text>
<text x="56.4" y="223.6">11</text>
<text x="56.4" y="227.1">13</text>
<text x="63" y="223.6">12</text>
<text x="63" y="227.1">14</text>
<text x="135.1" y="225.1">1N4148</text>
<text x="241.7" y="225.4">J4</text>
<text x="370.4" y="226.1">10k</text>
<text x="370.4" y="222.5">R2</text>
<text x="56.4" y="230.6">15</text>
<text x="63" y="230.6">16</text>
<text x="237.7" y="229.2">1</text>
<text x="237.7" y="232.8">2</text>
<text x="241.2" y="231">+5v</text>
<text x="248.1" y="229">KF129-5.08-4P</text>
<text x="370.4" y="233.1">R3</text>
<text x="56.4" y="234.2">17</text>
<text x="56.4" y="237.7">19</text>
<text x="63" y="234.2">18</text>
<text x="63" y="237.7">20</text>
<text x="117.8" y="239.1">D12</text>
<text x="237.7" y="236.3">3</text>
<text x="237.7" y="239.8">4</text>
<text x="241.2" y="234.5">+5v</text>
<text x="241.2" y="238.1">GND</text>
<text x="370.1" y="236">10k</text>
<text x="56.4" y="241.2">21</text>
<text x="56.4" y="244.8">23</text>
<text x="63" y="241.2">22</text>
<text x="63" y="244.8">24</text>
<text x="112.9" y="241.9">1N4148</text>
<text x="124.9" y="243.1">U6</text>
<text x="128.3" y="245.1">1</text>
<text x="129.8" y="240.8">JUMPER</text>
<text x="241.2" y="241.6">GND</text>
<text x="4.1" y="249.3">D</text>
<text x="56.4" y="248.3">25</text>
<text x="56.4" y="251.8">27</text>
<text x="63" y="248.3">26</text>
<text x="63" y="251.8">28</text>
<text x="128.3" y="248.6">2</text>
<text x="131.8" y="246.9">+5v HAT</text>
<text x="131.8" y="250.4">RPI VIN +5v</text>
<text x="348.9" y="247.1" transform="rotate(-90 348.9 247.1)">4</text>
<text x="352.4" y="247.1" transform="rotate(-90 352.4 247.1)">3</text>
<text x="356" y="247.1" transform="rotate(-90 356 247.1)">2</text>
<text x="359.5" y="247.1" transform="rotate(-90 359.5 247.1)">1</text>
<text x="364.1" y="249.8">J1</text>
<text x="769.6" y="249.3">D</text>
<text x="56.4" y="255.3">29</text>
<text x="63" y="255.3">30</text>
<text x="350.7" y="254.5" transform="rotate(-90 350.7 254.5)">LS4</text>
<text x="354.2" y="254.5" transform="rotate(-90 354.2 254.5)">LS3</text>
<text x="357.7" y="254.5" transform="rotate(-90 357.7 254.5)">LS2</text>
<text x="361.2" y="254.5" transform="rotate(-90 361.2 254.5)">LS1</text>
<text x="364.1" y="252.9">KF129-5.08-4P</text>
<text x="56.4" y="258.9">31</text>
<text x="56.4" y="262.4">33</text>
<text x="63" y="258.9">32</text>
<text x="63" y="262.4">34</text>
<text x="56.4" y="265.9">35</text>
<text x="56.4" y="269.5">37</text>
<text x="63" y="265.9">36</text>
<text x="63" y="269.5">38</text>
<text x="56.4" y="273">39</text>
<text x="63" y="273">40</text>
<text x="403.6" y="280">1M</text>
<text x="403.6" y="276.8">R10</text>
<text x="417.7" y="280">1M</text>
<text x="417.7" y="276.8">R5</text>
<text x="183.1" y="292.5">VALVE1_CLOSE</text>
<text x="220.1" y="292.5">VALVE1_OPEN</text>
<text x="347.5" y="291.3">J6</text>
<text x="183.1" y="295.6">LED0603-RED</text>
<text x="220.1" y="295.6">LED0603-GREEN</text>
<text x="345.7" y="294.9">Cap.Meter</text>
<text x="370.4" y="294.9">ESP32-AZ-Delivery-DevkitC-V4</text>
<text x="350.7" y="305.9" transform="rotate(-90 350.7 305.9)">1</text>
<text x="354.2" y="305.9" transform="rotate(-90 354.2 305.9)">2</text>
<text x="373.5" y="301.6">1</text>
<text x="373.5" y="305.1">2</text>
<text x="377" y="303.3">3V3</text>
<text x="398.9" y="303.3">GND</text>
<text x="407.6" y="305.1">37</text>
<text x="407.6" y="301.6">38</text>
<text x="178.5" y="309.7">220</text>
<text x="178.5" y="306.6">R16</text>
<text x="215.5" y="309.7">220</text>
<text x="215.5" y="306.6">R11</text>
<text x="229" y="309.7">IIC I2C Logic Level Converter Bi-directional 5V to 3V3</text>
<text x="229" y="306.5">U13</text>
<text x="373.5" y="308.6">3</text>
<text x="377" y="306.8">EN</text>
<text x="377" y="310.4">36-VP*</text>
<text x="402.1" y="310.4">22</text>
<text x="402.1" y="306.8">23</text>
<text x="407.6" y="308.6">36</text>
<text x="445.8" y="310.4">1</text>
<text x="449.8" y="306.6">J5</text>
<text x="456.8" y="309">VL53L0X</text>
<text x="216.7" y="317.4">1</text>
<text x="243.4" y="317.4">12</text>
<text x="373.5" y="312.1">4</text>
<text x="373.5" y="315.7">5</text>
<text x="377" y="313.9">39-NV*</text>
<text x="377" y="317.4">34*</text>
<text x="398.3" y="317.4">RX-3</text>
<text x="398.6" y="313.9">TX-1</text>
<text x="407.6" y="315.7">34</text>
<text x="407.6" y="312.1">35</text>
<text x="445.8" y="313.9">2</text>
<text x="445.8" y="317.4">3</text>
<text x="449.3" y="312.1">AVDD</text>
<text x="449.3" y="315.7">SCL</text>
<text x="4.1" y="318.5">E</text>
<text x="221.2" y="318.8">LV1</text>
<text x="234.4" y="318.8">HV1</text>
<text x="373.5" y="319.2">6</text>
<text x="373.5" y="322.7">7</text>
<text x="377" y="321">35*</text>
<text x="402.1" y="321">21</text>
<text x="407.6" y="322.7">32</text>
<text x="407.6" y="319.2">33</text>
<text x="445.8" y="321">4</text>
<text x="449.3" y="319.2">SDA</text>
<text x="449.3" y="322.7">GND</text>
<text x="769.6" y="318.5">E</text>
<text x="216.7" y="324.5">2</text>
<text x="221.2" y="325.9">LV2</text>
<text x="234.4" y="325.9">HV2</text>
<text x="243.4" y="324.5">11</text>
<text x="373.5" y="326.2">8</text>
<text x="373.5" y="329.8">9</text>
<text x="377" y="324.5">32</text>
<text x="377" y="328">33</text>
<text x="398.9" y="324.5">GND</text>
<text x="402.1" y="328">19</text>
<text x="407.6" y="329.8">30</text>
<text x="407.6" y="326.2">31</text>
<text x="216.7" y="331.5">3</text>
<text x="221.2" y="333">LV</text>
<text x="236.4" y="333">HV</text>
<text x="243.4" y="331.5">10</text>
<text x="371.5" y="333.3">10</text>
<text x="377" y="331.5">25</text>
<text x="377" y="335.1">26</text>
<text x="402.1" y="331.5">18</text>
<text x="404.1" y="335.1">5</text>
<text x="407.6" y="333.3">29</text>
<text x="77.3" y="339.7">L298N_Module</text>
<text x="77.3" y="336.4">U2</text>
<text x="216.7" y="338.6">4</text>
<text x="221.2" y="340">GND</text>
<text x="233.7" y="340">GND</text>
<text x="243.4" y="338.6">9</text>
<text x="371.5" y="336.8">11</text>
<text x="371.5" y="340.4">12</text>
<text x="377" y="338.6">27</text>
<text x="402.1" y="338.6">17</text>
<text x="407.6" y="340.4">27</text>
<text x="407.6" y="336.8">28</text>
<text x="216.7" y="345.7">5</text>
<text x="221.2" y="347.1">LV3</text>
<text x="234.4" y="347.1">HV3</text>
<text x="243.4" y="345.7">8</text>
<text x="371.5" y="343.9">13</text>
<text x="371.5" y="347.4">14</text>
<text x="377" y="342.1">14</text>
<text x="377" y="345.7">12</text>
<text x="402.1" y="342.1">16</text>
<text x="404.1" y="345.7">4</text>
<text x="407.6" y="347.4">25</text>
<text x="407.6" y="343.9">26</text>
<text x="433.2" y="346.7">DS18B20</text>
<text x="433.2" y="343.5">J2</text>
<text x="55.4" y="348.8">OUT1</text>
<text x="94.6" y="348.8">OUT4</text>
<text x="216.7" y="352.7">6</text>
<text x="243.4" y="352.7">7</text>
<text x="371.5" y="350.9">15</text>
<text x="377" y="349.2">GND</text>
<text x="377" y="352.7">13</text>
<text x="404.1" y="352.7">2</text>
<text x="404.1" y="349.2">0</text>
<text x="407.6" y="350.9">24</text>
<text x="431.7" y="350.9">1</text>
<text x="435.2" y="352.7">GND</text>
<text x="55.4" y="355.9">OUT2</text>
<text x="94.6" y="355.9">OUT3</text>
<text x="221.2" y="354.1">LV4</text>
<text x="234.4" y="354.1">HV4</text>
<text x="371.5" y="354.5">16</text>
<text x="371.5" y="358">17</text>
<text x="377" y="356.2">9-D2</text>
<text x="377" y="359.8">10-D3</text>
<text x="398.2" y="359.8">D1-8</text>
<text x="402.1" y="356.2">15</text>
<text x="407.6" y="358">22</text>
<text x="407.6" y="354.5">23</text>
<text x="431.7" y="354.5">2</text>
<text x="431.7" y="358">3</text>
<text x="435.2" y="356.2">DQ</text>
<text x="435.2" y="359.8">VD</text>
<text x="371.5" y="361.5">18</text>
<text x="371.5" y="365.1">19</text>
<text x="377" y="363.3">11-CMD</text>
<text x="398.2" y="363.3">D0-7</text>
<text x="407.6" y="365.1">20</text>
<text x="407.6" y="361.5">21</text>
<text x="62.8" y="371.8" transform="rotate(-90 62.8 371.8)">+12V</text>
<text x="69.8" y="371.8" transform="rotate(-90 69.8 371.8)">GND</text>
<text x="76.9" y="371.8" transform="rotate(-90 76.9 371.8)">+5V</text>
<text x="84" y="371.8" transform="rotate(-90 84 371.8)">ENA</text>
<text x="87.5" y="371.8" transform="rotate(-90 87.5 371.8)">IN1</text>
<text x="91" y="371.8" transform="rotate(-90 91 371.8)">IN2</text>
<text x="94.5" y="371.8" transform="rotate(-90 94.5 371.8)">IN3</text>
<text x="98.1" y="371.8" transform="rotate(-90 98.1 371.8)">IN4</text>
<text x="101.6" y="371.8" transform="rotate(-90 101.6 371.8)">ENB</text>
<text x="377" y="366.8">5V-VIN</text>
<text x="396.5" y="366.8">CLK-6</text>
<text x="421.9" y="369.7">4.7k</text>
<text x="421.9" y="366.5">R4</text>
<text x="183.1" y="377.1">VALVE2-CLOSE</text>
<text x="220.1" y="377.1">VALVE2-OPEN</text>
<text x="402.2" y="372.5">U11</text>
<text x="183.1" y="380.3">LED0603-RED</text>
<text x="220.1" y="380.3">LED0603-GREEN</text>
<text x="4.1" y="387.6">F</text>
<text x="229" y="389.4">U16</text>
<text x="769.6" y="387.6">F</text>
<text x="178.5" y="394.4">220</text>
<text x="178.5" y="391.2">R12</text>
<text x="215.5" y="394.4">220</text>
<text x="215.5" y="391.2">R13</text>
<text x="229" y="392.6">IIC I2C Logic Level Converter Bi-directional 5V to 3V3</text>
<text x="216.7" y="400.3">1</text>
<text x="221.2" y="401.7">LV1</text>
<text x="234.4" y="401.7">HV1</text>
<text x="243.4" y="400.3">12</text>
<text x="216.7" y="407.4">2</text>
<text x="243.4" y="407.4">11</text>
<text x="221.2" y="408.8">LV2</text>
<text x="234.4" y="408.8">HV2</text>
<text x="216.7" y="414.4">3</text>
<text x="221.2" y="415.9">LV</text>
<text x="236.4" y="415.9">HV</text>
<text x="243.4" y="414.4">10</text>
<text x="216.7" y="421.5">4</text>
<text x="221.2" y="422.9">GND</text>
<text x="233.7" y="422.9">GND</text>
<text x="243.4" y="421.5">9</text>
<text x="216.7" y="428.6">5</text>
<text x="221.2" y="430">LV3</text>
<text x="234.4" y="430">HV3</text>
<text x="243.4" y="428.6">8</text>
<text x="216.7" y="435.6">6</text>
<text x="221.2" y="437">LV4</text>
<text x="234.4" y="437">HV4</text>
<text x="243.4" y="435.6">7</text>
<text x="4.1" y="456.8">G</text>
<text x="769.6" y="456.8">G</text>
<text x="4.1" y="525.9">H</text>
<text x="769.6" y="525.9">H</text>
<text x="41.6" y="595.9">1</text>
<text x="110.8" y="595.9">2</text>
<text x="179.9" y="595.9">3</text>
<text x="249.1" y="595.9">4</text>
<text x="318.2" y="595.9">5</text>
<text x="387.3" y="595.9">6</text>
<text x="456.5" y="595.9">7</text>
<text x="525.6" y="595.9">8</text>
<text x="594.8" y="595.9">9</text>
<text x="663.9" y="595.9">10</text>
<text x="733.1" y="595.9">11</text>
</g>
</svg>
